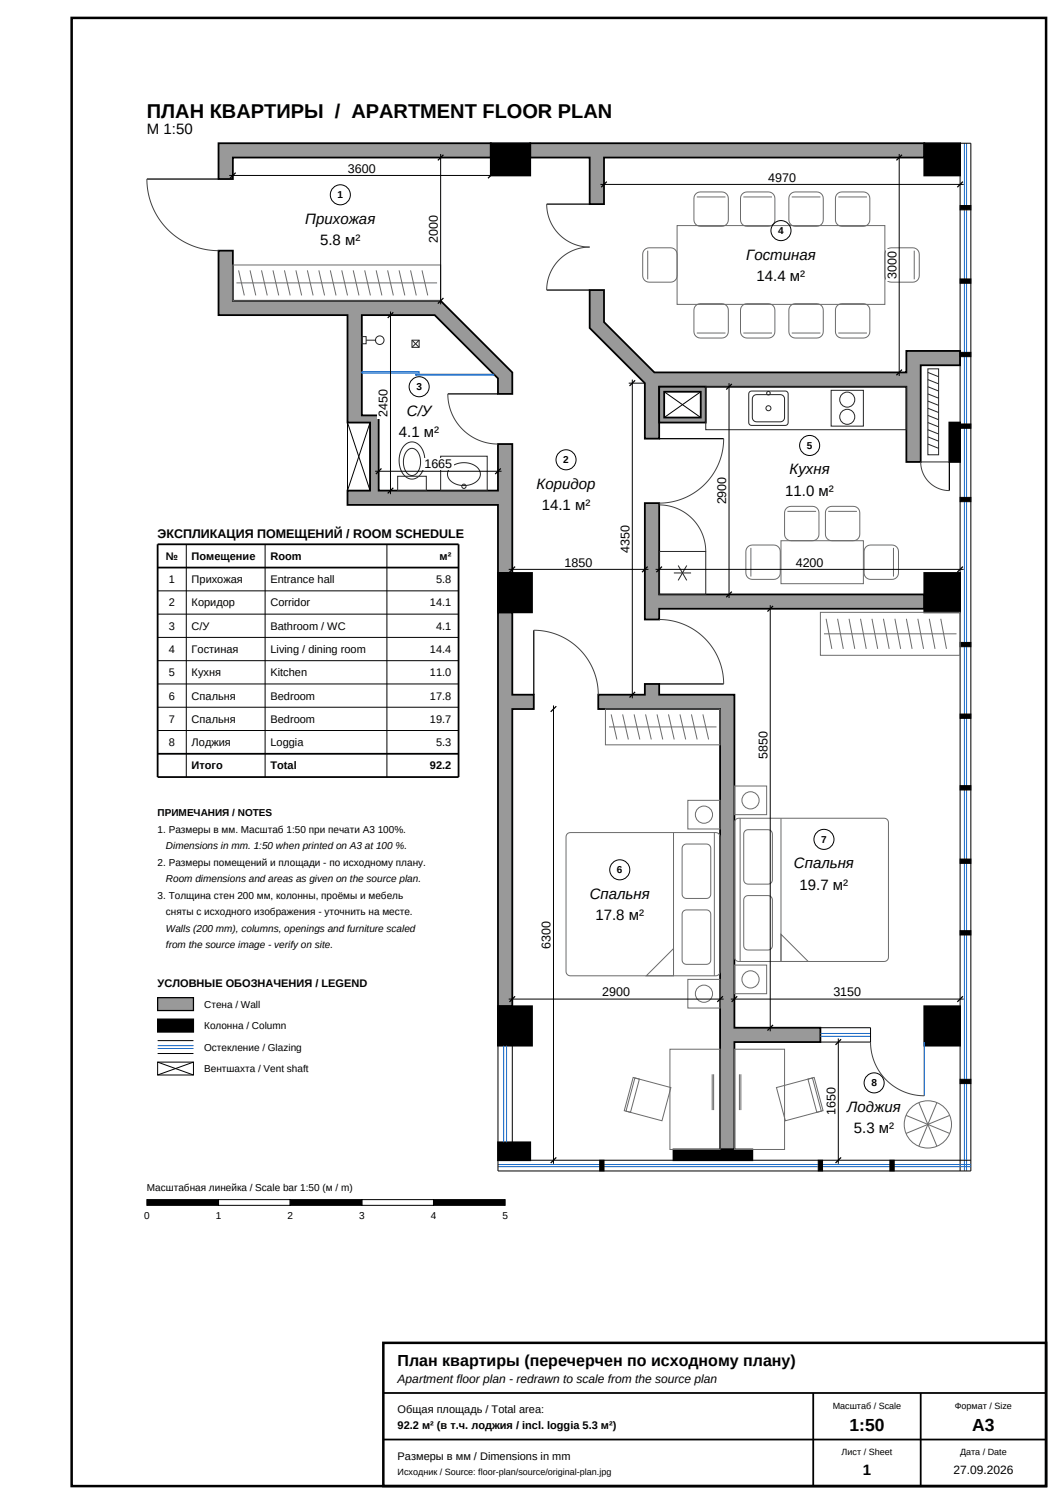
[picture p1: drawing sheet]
<svg xmlns="http://www.w3.org/2000/svg" width="297mm" height="420mm" viewBox="0 0 297 420" stroke-linecap="round" stroke-linejoin="round" font-family="sans-serif">
<path d="M61 40h76v4h-72v6h-4z" fill-rule="evenodd" fill="#999"/>
<path d="M61 40h76v4h-72v6h-4z" fill="none" stroke="#000" stroke-width=".5"/>
<path d="M148 40h110v4h-89.4v13h-4v-13h-16.6z" fill-rule="evenodd" fill="#999"/>
<path d="M148 40h110v4h-89.4v13h-4v-13h-16.6z" fill="none" stroke="#000" stroke-width=".5"/>
<path d="M61 70h4v14h58l20 20v6h-4v-4.3l-17.7-17.7h-20.3v28h4.7v21h33.3v-13h4v36h-4v-19h-42v-4h6.3v-19h-6.3v-30h-36z" fill-rule="evenodd" fill="#999"/>
<path d="M61 70h4v14h58l20 20v6h-4v-4.3l-17.7-17.7h-20.3v28h4.7v21h33.3v-13h4v36h-4v-19h-42v-4h6.3v-19h-6.3v-30h-36z" fill="none" stroke="#000" stroke-width=".5"/>
<path d="M139 171h4v23h6v4h-6v83h-4z" fill-rule="evenodd" fill="#999"/>
<path d="M139 171h4v23h6v4h-6v83h-4z" fill="none" stroke="#000" stroke-width=".5"/>
<path d="M167 194h13v-3h4v3h21v93h24v4h-24v30h-4v-123h-34z" fill-rule="evenodd" fill="#999"/>
<path d="M167 194h13v-3h4v3h21v93h24v4h-24v30h-4v-123h-34z" fill="none" stroke="#000" stroke-width=".5"/>
<path d="M164.6 81h4v8.9l14.1 14.1h70.3v-6h15v4h-11v27h-4v-21h-69v14.5h-4v-15.5l-15.4-15.4z" fill-rule="evenodd" fill="#999"/>
<path d="M164.6 81h4v8.9l14.1 14.1h70.3v-6h15v4h-11v27h-4v-21h-69v14.5h-4v-15.5l-15.4-15.4z" fill="none" stroke="#000" stroke-width=".5"/>
<path d="M180 140.5h4v25.5h74v4h-74v3h-4z" fill-rule="evenodd" fill="#999"/>
<path d="M137 40h11v9h-11zM258 40h10v9h-10zM265 118h3v11h-3zM139 160h9.5v11h-9.5zM180 140.5h4v25.5h74v4h-74v3h-4zM258 160h10v11h-10zM139 281h9.5v11h-9.5zM258 281h10v11h-10zM139 319h9v5h-9zM188 321h22v3h-22z" fill="none" stroke="#000" stroke-width=".5"/>
<g fill="#000">
<path d="M137 40h11v9h-11z" fill-rule="evenodd"/>
<path d="M258 40h10v9h-10z" fill-rule="evenodd"/>
<path d="M265 118h3v11h-3z" fill-rule="evenodd"/>
<path d="M139 160h9.5v11h-9.5z" fill-rule="evenodd"/>
<path d="M258 160h10v11h-10z" fill-rule="evenodd"/>
<path d="M139 281h9.5v11h-9.5z" fill-rule="evenodd"/>
<path d="M258 281h10v11h-10z" fill-rule="evenodd"/>
<path d="M139 319h9v5h-9z" fill-rule="evenodd"/>
<path d="M188 321h22v3h-22z" fill-rule="evenodd"/>
</g>
<path d="M97 118h6.3v19h-6.3zM97 118l6.3 19M103.3 118l-6.3 19M139 292v27M143 292v27M229 287h14v4h-14M271 324h-132v3h132v-287h-3v287" fill="none" stroke="#000" stroke-width=".28"/>
<path d="M269.2 40v287M269.8 40v287M140.6 292v27M141.4 292v27M229 288.6h14M229 289.4h14M139 325.2h132M139 325.8h132" fill="none" stroke="#1a6bc7" stroke-width=".28"/>
<g fill="#000" stroke="#000" stroke-width=".28">
<path d="M268 57.4h3v1.2h-3z" fill-rule="evenodd"/>
<path d="M268 77.9h3v1.2h-3z" fill-rule="evenodd"/>
<path d="M268 98.4h3v1.2h-3z" fill-rule="evenodd"/>
<path d="M268 118.4h3v1.2h-3z" fill-rule="evenodd"/>
<path d="M268 138.9h3v1.2h-3z" fill-rule="evenodd"/>
<path d="M268 179.4h3v1.2h-3z" fill-rule="evenodd"/>
<path d="M268 199.4h3v1.2h-3z" fill-rule="evenodd"/>
<path d="M268 219.4h3v1.2h-3z" fill-rule="evenodd"/>
<path d="M268 239.9h3v1.2h-3z" fill-rule="evenodd"/>
<path d="M268 259.9h3v1.2h-3z" fill-rule="evenodd"/>
<path d="M268 301.4h3v1.2h-3z" fill-rule="evenodd"/>
<path d="M167.4 324h1.2v3h-1.2z" fill-rule="evenodd"/>
<path d="M228.4 324h1.2v3h-1.2z" fill-rule="evenodd"/>
<path d="M248.4 324h1.2v3h-1.2z" fill-rule="evenodd"/>
</g>
<path d="M41 50h20M152.6 57h12M152.6 81h12M125 110h14M184 122.5h18M265 129v8M149 176v18M184 191h18" fill="none" stroke="#000" stroke-width=".35"/>
<path d="M41 50l.4 3.8 1.1 3.7 1.7 3.4 2.7 3.2 2.9 2.5 3.7 1.9 3.7 1.1 3.8 .4M152.6 57l.3 2.5 .7 2.2 1.1 2 1.4 1.8 1.8 1.4 2 1.1 2.4 .8 2.3 .2-2.3 .2-2.2 .7-2 1-2 1.6-1.4 1.8-1.1 2-.8 2.4-.2 2.3M125 110l.3 2.7 .7 2.5 1.3 2.4 1.8 2.3 2.3 1.8 2.4 1.3 2.5 .7 2.7 .3M202 122.5l-.3 3.4-1 3.3-1.6 3.1-2.4 2.9-2.9 2.4-3.1 1.6-3.3 1-3.4 .3M257 129l.1 1.5 .5 1.5 .7 1.4 1 1.3 1.2 .9 1.4 .8 1.6 .5 1.5 .1M149 176l3.4 .3 3.6 1.1 3.1 1.7 2.6 2.2 2.2 2.6 1.8 3.4 1 3.3 .3 3.4M184 173l3.7 .4 3.3 1 3.1 1.7 2.6 2.2 2.2 2.6 1.8 3.4 1 3.3 .3 3.4M243 291l.3 2.9 .8 2.7 1.3 2.6 2 2.4 2.4 2 2.6 1.3 2.7 .8 2.9 .3" fill="none" stroke="#404040" stroke-width=".28"/>
<path d="M258 291v15" fill="none" stroke="#1a6bc7" stroke-width=".35"/>
<path d="M257 129h8" fill="none" stroke="#262626" stroke-width=".28"/>
<path d="M184 108v10h13v-10zM185.4 109.4h10.2v7.2h-10.2z" fill-rule="evenodd" fill="#999"/>
<path d="M184 108h13v10h-13zM185.4 109.4h10.2v7.2h-10.2z" fill="none" stroke="#000" stroke-width=".5"/>
<path d="M185.4 109.4l10.2 7.2M195.6 109.4l-10.2 7.2" fill="none" stroke="#000" stroke-width=".28"/>
<g fill="none" stroke="#6b6b6b" stroke-width=".28">
<path d="M65 74h58v10h-58zM66 79h56M66.6 75.5l1.6 7M69.8 75.5l1.6 7M73 75.5l1.6 7M76.2 75.5l1.6 7M79.4 75.5l1.6 7M82.6 75.5l1.6 7M85.8 75.5l1.6 7M89 75.5l1.6 7M92.2 75.5l1.6 7M95.4 75.5l1.6 7"/>
<path d="M98.6 75.5l1.6 7M101.8 75.5l1.6 7M105 75.5l1.6 7M108.2 75.5l1.6 7M111.4 75.5l1.6 7M114.6 75.5l1.6 7M117.8 75.5l1.6 7"/>
</g>
<path d="M101 103.8h16v.4h-16z" fill-rule="evenodd" fill="#bfdef7" stroke="#1a6bc7" stroke-width=".28"/>
<path d="M116 104.5h21.8v.3h-21.8z" fill="none" stroke="#1a6bc7" stroke-width=".28"/>
<g fill="none" stroke="#262626" stroke-width=".28">
<path d="M101 94h1.2v2h-1.2zM102.2 95h2.8M115 95h2v2h-2zM115 95l2 2M117 95l-2 2M197 108h56v12h-56zM209.2 109.4l.6-.2h9.4l.6 .2 .2 .6v8l-.2 .6-.6 .2h-9.4l-.6-.2-.2-.6v-8zM210.4 110.6l.8-.4h6.6l.8 .4 .4 .8v5.2l-.4 .8-.8 .4h-6.6l-.8-.4-.4-.8v-5.2zM232 109h9v10h-9zM259 103h3v24h-3zM259 104l3 1.2M259 106l3 1.2"/>
<path d="M259 108l3 1.2M259 110l3 1.2M259 112l3 1.2M259 114l3 1.2M259 116l3 1.2M259 118l3 1.2M259 120l3 1.2M111 133h8v4h-8zM112.8 124.5a2.94 2.94 0 0 1 5.1 .9 6.4 6.4 0 0 1-1.5 8 3.1 3.1 0 0 1-4.5-2.2 6.9 6.9 0 0 1 .9-6.7zM113.8 125.7a2.01 2.01 0 0 1 3.3 1.4 4.7 4.7 0 0 1-1.5 5.6 2.29 2.29 0 0 1-2.8-2.2 5.1 5.1 0 0 1 1-4.8zM123 127.4h13v9.6h-13zM125.9 130.5a5.7 5.7 0 0 1 7.8 .7 2.96 2.96 0 0 1-2.4 4.2 5.3 5.3 0 0 1-6.2-2.2l-.2-.8 .2-.8z"/>
<path d="M259 122l3 1.2M259 124l3 1.2M184 154h13v12h-13zM188.1 160h4.8M189.3 157.9l2.4 4.2M191.7 157.9l-2.4 4.2"/>
<circle cx="106" cy="95" r="1.2"/>
<circle cx="214.5" cy="114" r=".7"/>
<circle cx="214.5" cy="109.8" r=".5"/>
<circle cx="236.5" cy="116.4" r="2.1"/>
<circle cx="236.5" cy="111.6" r="2.1"/>
<circle cx="129.5" cy="135.8" r=".6"/>
</g>
<g fill="none" stroke="#6b6b6b" stroke-width=".28">
<path d="M194.2 54.1l1.3-.5h6a1.8 1.8 0 0 1 1.8 1.8v6a1.8 1.8 0 0 1-1.8 1.8h-6a1.8 1.8 0 0 1-1.8-1.8v-6zM194.5 55h8M207.2 54.1l1.3-.5h6a1.8 1.8 0 0 1 1.8 1.8v6a1.8 1.8 0 0 1-1.8 1.8h-6a1.8 1.8 0 0 1-1.8-1.8v-6zM207.5 55h8M220.7 54.1l1.3-.5h6a1.8 1.8 0 0 1 1.8 1.8v6a1.8 1.8 0 0 1-1.8 1.8h-6a1.8 1.8 0 0 1-1.8-1.8v-6zM221 55h8M233.7 54.1l1.3-.5h6a1.8 1.8 0 0 1 1.8 1.8v6a1.8 1.8 0 0 1-1.8 1.8h-6a1.8 1.8 0 0 1-1.8-1.8v-6zM234 55h8M179.9 69.7l1.3-.5h6a1.8 1.8 0 0 1 1.8 1.8v6a1.8 1.8 0 0 1-1.8 1.8h-6a1.8 1.8 0 0 1-1.8-1.8v-6zM180.8 70v8M189 63h58v22h-58zM247.5 69.7l1.3-.5h6a1.8 1.8 0 0 1 1.8 1.8v6a1.8 1.8 0 0 1-1.8 1.8h-6a1.8 1.8 0 0 1-1.8-1.8v-6z"/>
<path d="M255.2 70v8M194.2 85.3l1.3-.5h6a1.8 1.8 0 0 1 1.8 1.8v6a1.8 1.8 0 0 1-1.8 1.8h-6a1.8 1.8 0 0 1-1.8-1.8v-6zM194.5 93h8M207.2 85.3l1.3-.5h6a1.8 1.8 0 0 1 1.8 1.8v6a1.8 1.8 0 0 1-1.8 1.8h-6a1.8 1.8 0 0 1-1.8-1.8v-6zM207.5 93h8M220.7 85.3l1.3-.5h6a1.8 1.8 0 0 1 1.8 1.8v6a1.8 1.8 0 0 1-1.8 1.8h-6a1.8 1.8 0 0 1-1.8-1.8v-6zM221 93h8M233.7 85.3l1.3-.5h6a1.8 1.8 0 0 1 1.8 1.8v6a1.8 1.8 0 0 1-1.8 1.8h-6a1.8 1.8 0 0 1-1.8-1.8v-6zM234 93h8M208.7 152.7l1.3-.5h6a1.8 1.8 0 0 1 1.8 1.8v6a1.8 1.8 0 0 1-1.8 1.8h-6a1.8 1.8 0 0 1-1.8-1.8v-6zM209.6 153v8M218 151h23v12h-23z"/>
<path d="M219.5 141.9l1.3-.5h6a1.8 1.8 0 0 1 1.8 1.8v6a1.8 1.8 0 0 1-1.8 1.8h-6a1.8 1.8 0 0 1-1.8-1.8v-6zM219.8 142.8h8M230.9 141.9l1.3-.5h6a1.8 1.8 0 0 1 1.8 1.8v6a1.8 1.8 0 0 1-1.8 1.8h-6a1.8 1.8 0 0 1-1.8-1.8v-6zM231.2 142.8h8M241.7 152.7l1.3-.5h6a1.8 1.8 0 0 1 1.8 1.8v6a1.8 1.8 0 0 1-1.8 1.8h-6a1.8 1.8 0 0 1-1.8-1.8v-6zM249.4 153v8M229 171h39v12h-39zM230 177h37M230.6 172.8l1.6 8.4M233.8 172.8l1.6 8.4M237 172.8l1.6 8.4M240.2 172.8l1.6 8.4"/>
<path d="M243.4 172.8l1.6 8.4M246.6 172.8l1.6 8.4M249.8 172.8l1.6 8.4M253 172.8l1.6 8.4M256.2 172.8l1.6 8.4M259.4 172.8l1.6 8.4M262.6 172.8l1.6 8.4M169 198h32v10h-32zM170.6 199.5l1.6 7M173.8 199.5l1.6 7M177 199.5l1.6 7M180.2 199.5l1.6 7"/>
<path d="M183.4 199.5l1.6 7M186.6 199.5l1.6 7M189.8 199.5l1.6 7M193 199.5l1.6 7M196.2 199.5l1.6 7M170 203h30M205 219.5h9v8h-9zM158.4 232.9l.8-.4h40.6l.8 .4 .4 .8v37.6l-.4 .8-.8 .4h-40.6l-.8-.4-.4-.8v-37.6zM188 232.5v40M190.8 236.1l.8-.4h5.6l.6 .2 .4 .4 .2 .6v12.8l-.2 .6-.4 .4-.6 .2h-5.6l-.6-.2-.4-.4-.2-.6v-12.8zM192 223.5h9v8h-9zM199.4 232.5v40"/>
<path d="M205.4 228.9l.8-.4h40.6l.8 .4 .4 .8v37.6l-.4 .8-.8 .4h-40.6l-.8-.4-.4-.8v-37.6zM206.6 228.5v40M208 232.1l.8-.4h5.6l.6 .2 .4 .4 .2 .6v12.8l-.2 .6-.4 .4-.6 .2h-5.6l-.6-.2-.4-.4-.2-.6v-12.8zM218 228.5v40M190.8 254.5l.8-.4h5.6l.6 .2 .4 .4 .2 .6v12.8l-.2 .6-.4 .4-.6 .2h-5.6l-.6-.2-.4-.4-.2-.6v-12.8zM208 250.5l.8-.4h5.6l.6 .2 .4 .4 .2 .6v12.8l-.2 .6-.4 .4-.6 .2h-5.6l-.6-.2-.4-.4-.2-.6v-12.8zM180.4 272.5l7.6-7.6v7.6zM192 273.5h9v8h-9zM205 269.5h9v8h-9zM218 260.9l7.6 7.6h-7.6zM187 293h14v28h-14zM198.8 300v10"/>
<path d="M199.2 300v10M205 293h14v28h-14zM206.4 300v10M206.8 300v10M176.7 300.9l1.8 .5-2.5 9.2-1.7-.4zM177.2 301l10.1 2.7-2.5 9.3-10.1-2.7zM216.7 303.7l10.1-2.7 2.5 9.3-10.1 2.7zM225.5 301.4l1.8-.5 2.4 9.3-1.7 .4zM252.9 311.5l12.2 5M256.5 307.9l5 12.2M261.5 307.9l-5 12.2M265.1 311.5l-12.2 5"/>
<circle cx="196.5" cy="227.5" r="2.4"/>
<circle cx="209.5" cy="223.5" r="2.4"/>
<circle cx="196.5" cy="277.5" r="2.4"/>
<circle cx="209.5" cy="273.5" r="2.4"/>
<circle cx="259" cy="314" r="6.6"/>
</g>
<path d="M184 141l2.7 .3 2.4 .7 2.2 1.2 1.9 1.6 1.6 1.9 1.2 2.2 .8 2.6 .2 2.5" fill="none" stroke="#404040" stroke-width=".28"/>
<g fill="none" stroke="#000" stroke-width=".28">
<path d="M64 49h74"/>
<circle cx="95" cy="54.4" r="2.8"/>
<circle cx="218" cy="64.4" r="2.8"/>
<circle cx="117" cy="108" r="2.8"/>
<circle cx="158" cy="128.4" r="2.8"/>
<circle cx="226" cy="124.4" r="2.8"/>
<circle cx="230" cy="234.4" r="2.8"/>
<circle cx="173" cy="242.9" r="2.8"/>
<circle cx="244" cy="302.4" r="2.8"/>
</g>
<path d="M65.8 48.2l-1.6 1.6M137.8 48.2l-1.6 1.6" fill="none" stroke="#000" stroke-width=".35"/>
<path d="M96.6 45.3h8.8v3.3h-8.8z" fill-rule="evenodd" fill="#fff"/>
<path d="M123 43v42" fill="none" stroke="#000" stroke-width=".28"/>
<path d="M123.8 43.2l-1.6 1.6M123.8 83.2l-1.6 1.6" fill="none" stroke="#000" stroke-width=".35"/>
<path d="M119.4 59.6h3.3v8.8h-3.3z" fill-rule="evenodd" fill="#fff"/>
<path d="M167.6 51.5h101.4" fill="none" stroke="#000" stroke-width=".28"/>
<path d="M169.4 50.7l-1.6 1.6M268.8 50.7l-1.6 1.6" fill="none" stroke="#000" stroke-width=".35"/>
<path d="M213.9 47.8h8.8v3.3h-8.8z" fill-rule="evenodd" fill="#fff"/>
<path d="M251 43v62" fill="none" stroke="#000" stroke-width=".28"/>
<path d="M251.8 43.2l-1.6 1.6M251.8 103.2l-1.6 1.6" fill="none" stroke="#000" stroke-width=".35"/>
<path d="M247.3 69.6h3.3v8.8h-3.3z" fill-rule="evenodd" fill="#fff"/>
<path d="M109 87v51" fill="none" stroke="#000" stroke-width=".28"/>
<path d="M109.8 87.2l-1.6 1.6M109.8 136.2l-1.6 1.6" fill="none" stroke="#000" stroke-width=".35"/>
<path d="M105.3 108.1h3.4v8.8h-3.4z" fill-rule="evenodd" fill="#fff"/>
<path d="M104.7 131.6h35.3" fill="none" stroke="#000" stroke-width=".28"/>
<path d="M106.5 130.8l-1.6 1.6M139.8 130.8l-1.6 1.6" fill="none" stroke="#000" stroke-width=".35"/>
<path d="M118 127.9h8.7v3.3h-8.7z" fill-rule="evenodd" fill="#fff"/>
<path d="M142 159h39" fill="none" stroke="#000" stroke-width=".28"/>
<path d="M143.8 158.2l-1.6 1.6M180.8 158.2l-1.6 1.6" fill="none" stroke="#000" stroke-width=".35"/>
<path d="M157.1 155.3h8.8v3.3h-8.8z" fill-rule="evenodd" fill="#fff"/>
<path d="M175.5 107h4.5M176.5 106v89" fill="none" stroke="#000" stroke-width=".28"/>
<path d="M177.3 106.2l-1.6 1.6M177.3 193.2l-1.6 1.6" fill="none" stroke="#000" stroke-width=".35"/>
<path d="M172.9 146.1h3.3v8.8h-3.3z" fill-rule="evenodd" fill="#fff"/>
<path d="M203.5 107v60" fill="none" stroke="#000" stroke-width=".28"/>
<path d="M204.3 107.2l-1.6 1.6M204.3 165.2l-1.6 1.6" fill="none" stroke="#000" stroke-width=".35"/>
<path d="M199.8 132.6h3.3v8.8h-3.3z" fill-rule="evenodd" fill="#fff"/>
<path d="M183 159h86" fill="none" stroke="#000" stroke-width=".28"/>
<path d="M184.8 158.2l-1.6 1.6M268.8 158.2l-1.6 1.6" fill="none" stroke="#000" stroke-width=".35"/>
<path d="M221.6 155.3h8.8v3.3h-8.8z" fill-rule="evenodd" fill="#fff"/>
<path d="M215 169v119" fill="none" stroke="#000" stroke-width=".28"/>
<path d="M215.8 169.2l-1.6 1.6M215.8 286.2l-1.6 1.6" fill="none" stroke="#000" stroke-width=".35"/>
<path d="M211.4 203.6h3.3v8.8h-3.3z" fill-rule="evenodd" fill="#fff"/>
<path d="M204 279h65" fill="none" stroke="#000" stroke-width=".28"/>
<path d="M205.8 278.2l-1.6 1.6M268.8 278.2l-1.6 1.6" fill="none" stroke="#000" stroke-width=".35"/>
<path d="M232.1 275.3h8.8v3.3h-8.8z" fill-rule="evenodd" fill="#fff"/>
<path d="M154.5 197v128" fill="none" stroke="#000" stroke-width=".28"/>
<path d="M155.3 197.2l-1.6 1.6M155.3 323.2l-1.6 1.6" fill="none" stroke="#000" stroke-width=".35"/>
<path d="M150.8 256.6h3.4v8.8h-3.4z" fill-rule="evenodd" fill="#fff"/>
<path d="M142 279h60" fill="none" stroke="#000" stroke-width=".28"/>
<path d="M143.8 278.2l-1.6 1.6M201.8 278.2l-1.6 1.6" fill="none" stroke="#000" stroke-width=".35"/>
<path d="M167.6 275.3h8.8v3.3h-8.8z" fill-rule="evenodd" fill="#fff"/>
<path d="M234 290v35" fill="none" stroke="#000" stroke-width=".28"/>
<path d="M234.8 290.2l-1.6 1.6M234.8 323.2l-1.6 1.6" fill="none" stroke="#000" stroke-width=".35"/>
<path d="M230.3 303.1h3.3v8.8h-3.3z" fill-rule="evenodd" fill="#fff"/>
<path d="M20 5h272v410h-272z" fill="none" stroke="#000" stroke-width=".7" stroke-linecap="butt"/>
<path d="M44 152h84v65h-84zM44 158.5h84M44 210.5h84" fill="none" stroke="#000" stroke-width=".5"/>
<path d="M52 152v65M74 152v65M108 152v65M44 165h84M44 171.5h84M44 178h84M44 184.5h84M44 191h84M44 197.5h84M44 204h84" fill="none" stroke="#000" stroke-width=".28"/>
<path d="M44 278.6h10v3.6h-10z" fill-rule="evenodd" fill="#999" stroke="#000" stroke-width=".35"/>
<path d="M44 284.6h10v3.6h-10z" fill-rule="evenodd" fill="#000" stroke="#000" stroke-width=".35"/>
<path d="M44 296.6h10v3.6h-10zM44 290.6h10M44 294.2h10M44 296.6l10 3.6M54 296.6l-10 3.6M61 335h20v1.6h-20zM101 335h20v1.6h-20z" fill="none" stroke="#000" stroke-width=".28"/>
<path d="M44 292h10M44 292.8h10" fill="none" stroke="#1a6bc7" stroke-width=".28"/>
<g fill="#000" stroke="#000" stroke-width=".28">
<path d="M41 335h20v1.6h-20z" fill-rule="evenodd"/>
<path d="M81 335h20v1.6h-20z" fill-rule="evenodd"/>
<path d="M121 335h20v1.6h-20z" fill-rule="evenodd"/>
</g>
<path d="M107 375h185v40h-185z" fill="none" stroke="#000" stroke-width=".7" stroke-linecap="butt"/>
<path d="M107 389h185M227 389v26M257 389v26M107 402h185" fill="none" stroke="#000" stroke-width=".5"/>
<text font-size="5.6" x="41" y="33">ПЛАН КВАРТИРЫ / APARTMENT FLOOR PLAN</text>
<g font-size="4.9">
<text x="237.1" y="399.7">1:50</text>
<text x="271.4" y="399.7">A3</text>
</g>
<text font-size="4.5" x="111" y="381.6">План квартиры (перечерчен по исходному плану)</text>
<g font-size="4.2">
<text x="41" y="37.5">М 1:50</text>
<text x="85.2" y="62.5">Прихожая</text>
<text x="89.4" y="68.5">5.8 м²</text>
<text x="208.3" y="72.5">Гостиная</text>
<text x="211.2" y="78.5">14.4 м²</text>
<text x="113.6" y="116.1">С/У</text>
<text x="111.4" y="122.1">4.1 м²</text>
<text x="149.8" y="136.5">Коридор</text>
<text x="220.4" y="132.5">Кухня</text>
<text x="151.2" y="142.5">14.1 м²</text>
<text x="219.2" y="138.5">11.0 м²</text>
<text x="221.6" y="242.5">Спальня</text>
<text x="164.6" y="251">Спальня</text>
<text x="223.2" y="248.5">19.7 м²</text>
<text x="166.2" y="257">17.8 м²</text>
<text x="236.5" y="310.5">Лоджия</text>
<text x="238.4" y="316.5">5.3 м²</text>
<text x="240.8" y="412">1</text>
</g>
<g font-size="3.5">
<text x="97.1" y="48.2">3600</text>
<text x="214.4" y="50.7">4970</text>
<text x="122.2" y="67.9" transform="rotate(-90 122.2 67.9)">2000</text>
<text x="250.2" y="77.9" transform="rotate(-90 250.2 77.9)">3000</text>
<text x="108.2" y="116.4" transform="rotate(-90 108.2 116.4)">2450</text>
<text x="118.5" y="130.8">1665</text>
<text x="202.7" y="140.9" transform="rotate(-90 202.7 140.9)">2900</text>
<text x="44" y="150.2">ЭКСПЛИКАЦИЯ ПОМЕЩЕНИЙ / ROOM SCHEDULE</text>
<text x="175.7" y="154.4" transform="rotate(-90 175.7 154.4)">4350</text>
<text x="157.6" y="158.2">1850</text>
<text x="222.1" y="158.2">4200</text>
<text x="214.2" y="211.9" transform="rotate(-90 214.2 211.9)">5850</text>
<text x="153.7" y="264.9" transform="rotate(-90 153.7 264.9)">6300</text>
<text x="168.1" y="278.2">2900</text>
<text x="232.6" y="278.2">3150</text>
<text x="233.2" y="311.4" transform="rotate(-90 233.2 311.4)">1650</text>
</g>
<g font-size="3.4">
<text x="111" y="386.2">Apartment floor plan - redrawn to scale from the source plan</text>
<text x="266.1" y="411.7">27.09.2026</text>
</g>
<g font-size="3.1">
<text x="46.3" y="156.3">№</text>
<text x="53.5" y="156.3">Помещение</text>
<text x="75.5" y="156.3">Room</text>
<text x="122.7" y="156.3">м²</text>
<text x="47.1" y="162.8">1</text>
<text x="53.5" y="162.8">Прихожая</text>
<text x="75.5" y="162.8">Entrance hall</text>
<text x="121.7" y="162.8">5.8</text>
<text x="47.1" y="169.3">2</text>
<text x="53.5" y="169.3">Коридор</text>
<text x="75.5" y="169.3">Corridor</text>
<text x="120" y="169.3">14.1</text>
<text x="47.1" y="175.8">3</text>
<text x="53.5" y="175.8">С/У</text>
<text x="75.5" y="175.8">Bathroom / WC</text>
<text x="121.7" y="175.8">4.1</text>
<text x="47.1" y="182.3">4</text>
<text x="53.5" y="182.3">Гостиная</text>
<text x="75.5" y="182.3">Living / dining room</text>
<text x="120" y="182.3">14.4</text>
<text x="47.1" y="188.8">5</text>
<text x="53.5" y="188.8">Кухня</text>
<text x="75.5" y="188.8">Kitchen</text>
<text x="120" y="188.8">11.0</text>
<text x="47.1" y="195.3">6</text>
<text x="53.5" y="195.3">Спальня</text>
<text x="75.5" y="195.3">Bedroom</text>
<text x="120" y="195.3">17.8</text>
<text x="47.1" y="201.8">7</text>
<text x="53.5" y="201.8">Спальня</text>
<text x="75.5" y="201.8">Bedroom</text>
<text x="120" y="201.8">19.7</text>
<text x="47.1" y="208.3">8</text>
<text x="53.5" y="208.3">Лоджия</text>
<text x="75.5" y="208.3">Loggia</text>
<text x="121.7" y="208.3">5.3</text>
<text x="53.5" y="214.8">Итого</text>
<text x="75.5" y="214.8">Total</text>
<text x="120" y="214.8">92.2</text>
<text x="44" y="275.5">УСЛОВНЫЕ ОБОЗНАЧЕНИЯ / LEGEND</text>
<text x="111" y="394.6">Общая площадь / Total area:</text>
<text x="111" y="399.1">92.2 м² (в т.ч. лоджия / incl. loggia 5.3 м²)</text>
<text x="111" y="407.6">Размеры в мм / Dimensions in mm</text>
</g>
<g font-size="2.8">
<text x="94.2" y="55.4">1</text>
<text x="217.2" y="65.4">4</text>
<text x="116.2" y="109">3</text>
<text x="225.2" y="125.4">5</text>
<text x="157.2" y="129.4">2</text>
<text x="44" y="228">ПРИМЕЧАНИЯ / NOTES</text>
<text x="44" y="232.6">1. Размеры в мм. Масштаб 1:50 при печати A3 100%.</text>
<text x="46.3" y="237.2">Dimensions in mm. 1:50 when printed on A3 at 100 %.</text>
<text x="229.2" y="235.4">7</text>
<text x="44" y="241.8">2. Размеры помещений и площади - по исходному плану.</text>
<text x="172.2" y="243.9">6</text>
<text x="44" y="251">3. Толщина стен 200 мм, колонны, проёмы и мебель</text>
<text x="46.3" y="246.4">Room dimensions and areas as given on the source plan.</text>
<text x="46.3" y="255.6">сняты с исходного изображения - уточнить на месте.</text>
<text x="46.3" y="260.2">Walls (200 mm), columns, openings and furniture scaled</text>
<text x="46.3" y="264.8">from the source image - verify on site.</text>
<text x="57" y="281.4">Стена / Wall</text>
<text x="57" y="287.4">Колонна / Column</text>
<text x="57" y="293.4">Остекление / Glazing</text>
<text x="57" y="299.4">Вентшахта / Vent shaft</text>
<text x="243.2" y="303.4">8</text>
<text x="41" y="332.5">Масштабная линейка / Scale bar 1:50 (м / m)</text>
<text x="40.2" y="340.5">0</text>
<text x="60.2" y="340.5">1</text>
<text x="80.2" y="340.5">2</text>
<text x="100.2" y="340.5">3</text>
<text x="120.2" y="340.5">4</text>
<text x="140.2" y="340.5">5</text>
</g>
<g font-size="2.5">
<text x="232.4" y="393.4">Масштаб / Scale</text>
<text x="266.5" y="393.4">Формат / Size</text>
<text x="234.9" y="406.4">Лист / Sheet</text>
<text x="268" y="406.4">Дата / Date</text>
<text x="111" y="411.9">Исходник / Source: floor-plan/source/original-plan.jpg</text>
</g>
</svg>
